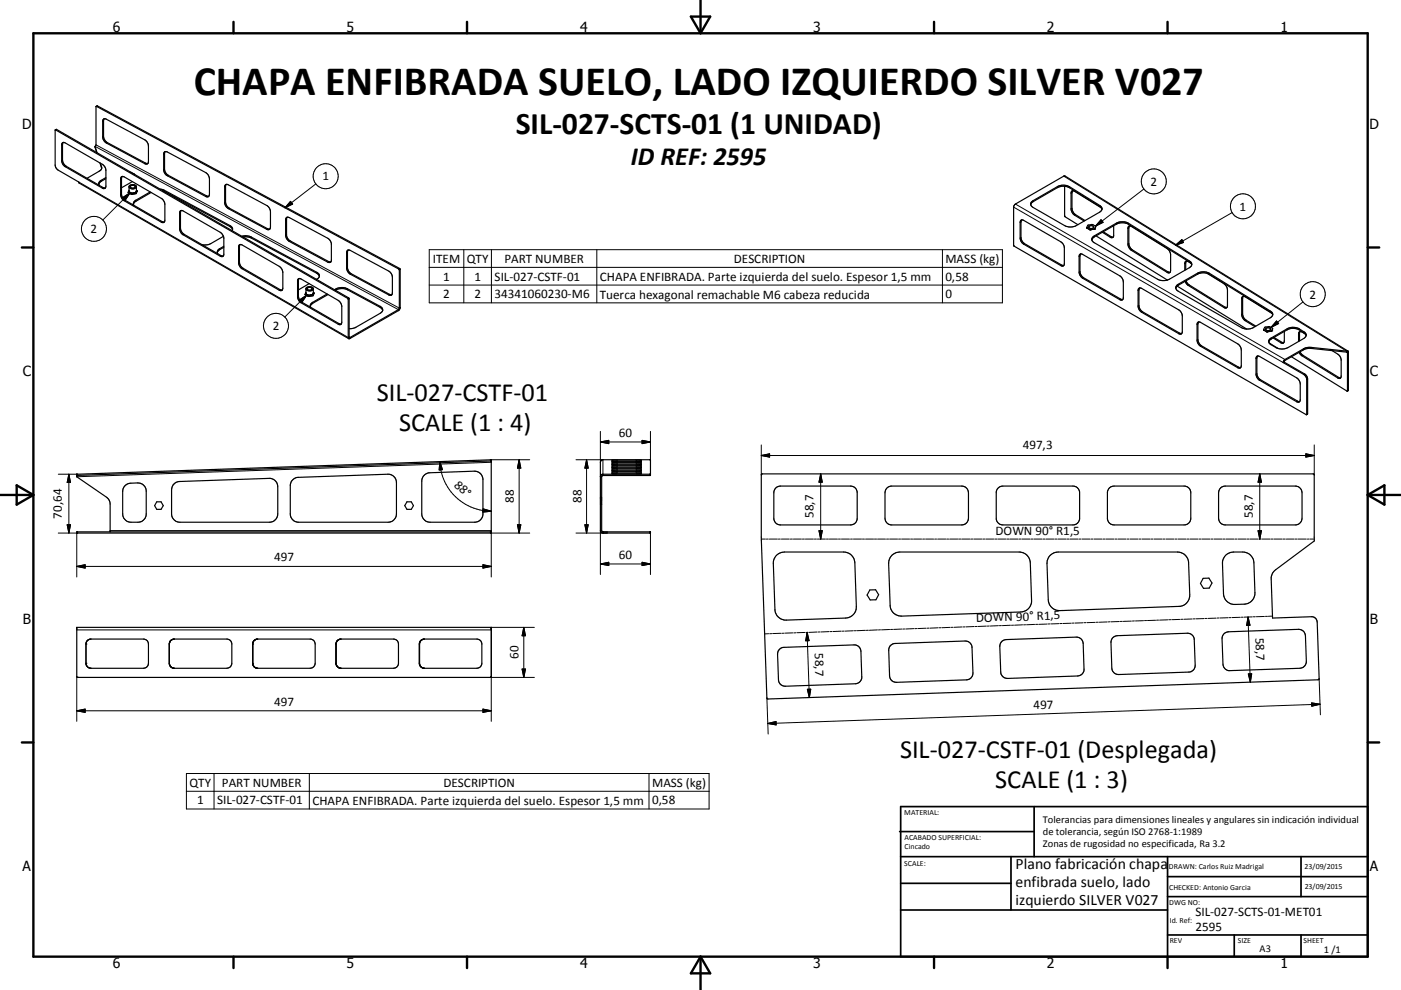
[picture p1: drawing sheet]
<svg xmlns="http://www.w3.org/2000/svg" width="420mm" height="297mm" viewBox="0 0 420 297" stroke-linecap="round" stroke-linejoin="round" font-family="sans-serif">
<g fill="none" stroke="#000" stroke-width=".36">
<path d="M16.6 39l-.1 10.5 .3 .9 .4 .5 6.4 3.7 .2 .3 80.8 46.7M16.6 39l87.6 50.5 .2 .2 .2 11.9M16.6 39l.4-.2 87.5 50.6 .2 .3 .1 11.6 14.6-8.4 .3-.5M28.8 31.9l.4-.1 90.6 48.7 .2 .3v11.5M28.8 31.9v11.6l-.3 .4M28.9 31.9h-.1M28.9 31.9l90.6 48.8 .2 .3v11.4M31.2 35.6l-.2 .6v4.7l.5 1.3 .6 .6 11.6 6.1 .6 .1M31.3 35.6l.6 .2 11.5 6.2a2.28 2.28 0 0 1 1.1 1.8v4.7l-.2 .5M31.3 35.6l-.4 .4-.1 .4v4.7l.5 1.3 .6 .5 11.5 6.2 .6 .1 .3-.2M18.9 42.8l-.2 .5v4.7a2.29 2.29 0 0 0 1.1 1.9l11.1 6.4 .6 .1M18.9 42.7l.7 .2 11.1 6.4a2.26 2.26 0 0 1 1 1.8v4.7l-.1 .6"/>
<path d="M18.9 42.7l-.3 .4-.1 .4v4.7a2.29 2.29 0 0 0 1.1 1.8l11.1 6.4 .4 .2 .5-.2M28.5 43.9l.6 1.9M28.5 43.9l.5 1.9M30 48.9l.5 1.6M30.1 48.9l.4 1.4-.3 .8-4.1 2.4M31.7 53.3l-1.4 .8a1.04 1.04 0 0 0-.6 1.5M31.7 53.6l-1.6 1-.5 .7M36.6 52.9l-.2 .6v4.7a2.28 2.28 0 0 0 1.1 1.9l11.1 6.4 .6 .1M36.6 52.9l.6 .2 11.6 6.7 .5 .8 .1 .7v4.7l-.1 .6M36.6 52.9l-.4 .4v.4v4.7a2.28 2.28 0 0 0 1 1.8l11.2 6.5 .5 .1 .4-.2M38.6 57.6l.8 .6 1.3-.2M38.6 57.6v.1"/>
<path d="M38.6 57.7h.1M38.6 57.7h.4M38.7 56a1.29 1.29 0 0 0 2.2 .1M38.7 56a1.3 1.3 0 0 1 2.2-.1v1.5M38.7 56v1.4l.3 .3M38.7 57.2l-.1 .4M39 57.7l.2 .1M39 57.7l.2 .2M39.1 51.6l1.3 .8M39.1 55.8a.76 .76 0 0 1 .8-.2 .76 .76 0 0 1 .6 .6 .72 .72 0 0 1-.9 .3 .72 .72 0 0 1-.5-.7zM39.2 57.9l.2 .3M39.4 58.2h.1"/>
<path d="M39.7 54.5l-3.3 1.8M40.6 58h.1M40.6 58l-.4-.1-.7 .3M40.7 58h-.1M40.7 58h.1M40.9 57.5l-.2 .5M40.9 57.5a1.46 1.46 0 0 1-1.7 .3M40.9 57.4v.1M40.9 57.2l.1 .1M41 57.3h.1M41 57.3l-.1 .1M41 57.3l-.3 .7"/>
<path d="M41 57.3v.1M41 57.4l-.3 .6M45 57.6l-4.3 2.5a1.06 1.06 0 0 0-.6 1.5M45.3 57.7l-4.8 2.8-.5 .8M48 56.7l1.3 .4 19.6 10.6a1.07 1.07 0 0 1 .7 1.5M48.7 57.2l20.2 10.8 .8 .9M49.5 45.5l-.2 .6v4.7a2.3 2.3 0 0 0 1.1 1.8l11.6 6.2 .6 .1M49.6 45.5l-.4 .3-.1 .4v4.7a2.14 2.14 0 0 0 1.1 1.8l11.5 6.3 .4 .1 .5-.2M49.6 45.5l.6 .1 11.5 6.2a2.39 2.39 0 0 1 1.1 1.8v4.7l-.2 .6M67.8 55.3l-.2 .6v4.7a2.23 2.23 0 0 0 1.1 1.8l11.5 6.2 .7 .1M67.8 55.3l.7 .2 11.5 6.1a2.26 2.26 0 0 1 1.1 1.9v4.7l-.2 .5M67.8 55.3l-.4 .6v5.1l.6 1.3 12 6.5 .6 .1 .3-.2"/>
<path d="M319.2 55.9v9l4 2.5M321.6 57.2l-.4 .3-.1 .5v4.7a2.5 2.5 0 0 0 1 1.8l3 1.8M321.6 57.2l.5 .2 8.1 5M321.6 57.2l-.2 .4v4.9a2.54 2.54 0 0 0 1 1.9l2.9 1.8M54.3 63.2l-.2 .5v4.7a2.34 2.34 0 0 0 1.1 1.9l11.1 6.4 .6 .1M54.3 63.2l.6 .1 11.6 6.7 .6 1.6v4.7l-.2 .5M54.3 63.2l-.4 .3v.4v4.7a2.41 2.41 0 0 0 1 1.8l11.1 6.5 .6 .1 .3-.2M65.2 75.5l.1 .6M67 70.9l-4.3 2.4-2.1 .1M67.1 73.9l-1.7 1-.2 .9M67.1 74.2l-1.5 .9-.4 .5M72 73.4l-.2 .5v4.7a2.26 2.26 0 0 0 1.1 1.9l11.1 6.4 .6 .1"/>
<path d="M72 73.4l.6 .1 11.1 6.4a2.45 2.45 0 0 1 1.1 1.9v4.6l-.2 .6M72 73.4l-.5 .5v5.1l.7 1.3 11.5 6.8 .6 .1 .3-.2M72.5 70.9a3.9 3.9 0 0 1 2.8 .2l19.7 10.6a1.1 1.1 0 0 1 .8 1.1 1.1 1.1 0 0 1-.9 1M72.9 71.1l1.1-.1 1.3 .4 19.7 10.6 .7 .9M85.8 65.3l.3-.1 .6 .1 12 6.5 .6 1.3v5.1l-.1 .4-.5 .2-.4-.2-12-6.5-.7-1.5v-4.7zM86.1 65.2l-.2 .3v5.2l.7 1.3 11.9 6.5 .7 .1M104.4 75l-.2 .6v4.7a2.35 2.35 0 0 0 1.1 1.8l11.5 6.2 .7 .1M104.4 75l-.3 .2-.2 .6v4.7a2.35 2.35 0 0 0 1.1 1.8l11.5 6.2 .7 .1 .3-.2M104.4 75l.6 .1 11.5 6.2a2.23 2.23 0 0 1 1.1 1.8v4.7l-.1 .6M306.3 66l-.2 .6v4.7l.2 .8 .5 .7 11.5 6.7 .6 .2M306.3 66l-.3 .1-.2 .6v4.7a2.29 2.29 0 0 0 1.1 1.9l11.1 6.4 .6 .1 .3-.1M306.3 66l.6 .1 11.1 6.4a2.24 2.24 0 0 1 1.1 1.9v4.7l-.2 .6"/>
<path d="M309 61.1l.1 .6 .6 .5 9.5 5.5a3.8 3.8 0 0 0 3.5 0l7-4a1.08 1.08 0 0 0 .7-1 1.08 1.08 0 0 0-.7-1.1l-9.1-5.6a3.8 3.8 0 0 0-3.6 0l-7.3 4.2-.6 .5-.1 .7M309.1 61.2l.6-.7 7.3-4.2a3.9 3.9 0 0 1 3.6 0l9.1 5.7 .7 .8M323.7 76.4l.3-.2 .6 .1 11.1 6.5a2.26 2.26 0 0 1 1.1 1.8v4.7a.65 .65 0 0 1-.3 .7 .65 .65 0 0 1-.8-.1l-11.1-6.4a2.26 2.26 0 0 1-1.1-1.9v-4.7zM324 76.2l-.2 .6v4.7a2.46 2.46 0 0 0 1 1.8l11.2 6.4 .6 .2M325.8 68.3l.1 .1M325.8 68.3h.1M325.9 68.4l.7 .5M325.9 68.4h.1M326.5 67.9a.77 .77 0 0 1 .8-.2 .77 .77 0 0 1 .5 .6 .83 .83 0 0 1-1.4-.3zM326.6 68.9h.2M326.6 68.9h.4M326.8 68.9h.1"/>
<path d="M326.8 68.9h.2M327.4 72l.7-.9 6.6-3.9a4 4 0 0 1 3.6 .1l18.5 11.4 .5 .8M327.6 71.1l7.1-4.2a4 4 0 0 1 3.6 .1l18.3 11.3a1.06 1.06 0 0 1 .7 1 1.06 1.06 0 0 1-.7 1l-6.9 3.8a4 4 0 0 1-2.7-.3l-18.9-11a1.05 1.05 0 0 1-.5-1.7zM328 68.7l-1 .2M328 68.7v.1M328.1 68.7h-.1M328.2 68.7l-.2 .1M328.2 68.6l-.1 .1M328.2 68.6h.1M328.2 68.6v.1M328.5 68l-.1-.2a1.87 1.87 0 0 0-2.2-.2l-.4 .7M328.5 68l-.3 .6"/>
<path d="M328.6 70.8l21.4 13.2M330.7 69.5l3 1.7M333.9 67.7v3.1l-.3 .5h-.5l-2.6-1.6M338.3 68l.5-.2 .4 .1 10.7 6.7a2.44 2.44 0 0 1 1.1 1.8v4.7a.62 .62 0 0 1-.3 .7 .62 .62 0 0 1-.8-.1l-10.7-6.6a2.49 2.49 0 0 1-1-1.9v-4.7zM338.6 67.8l-.2 .4v4.9a2.54 2.54 0 0 0 1 1.8l10.8 6.7 .6 .1M355.7 78.3l-.5 .5v2.3M355.7 78.3l1.4 .7M355.7 78.3l-.2 .6v2M89.4 83.7l.4-.2 .5 .2 11.1 6.4a2.48 2.48 0 0 1 1.1 1.9v4.7a.65 .65 0 0 1-.3 .6 .65 .65 0 0 1-.8 0l-11.1-6.5-.6-.5-.5-1v-5.2zM89.7 83.6l-.2 .6v4.7a2.29 2.29 0 0 0 1 1.8l11.2 6.4 .6 .1M91.6 88.3h.1M91.6 88.2v.1"/>
<path d="M91.6 88.3l.8 .5M91.6 88.3l.4 .1M91.7 87.8l-.1 .4M92 88.4l1.1 .1M92 88.4l.4 .4M92.2 86.4a.74 .74 0 0 1 .8-.2 .74 .74 0 0 1 .5 .6 .82 .82 0 0 1-1.4-.3zM92.4 88.8h.2M92.4 88.8h.1M92.6 88.8h.1M92.7 85.1l-3.2 1.9M93.1 88.5l.6 .2M93.1 88.5l-.5 .3"/>
<path d="M93.7 88.7h.1M93.7 88.7l-1.1 .1M93.8 88.6l-.1 .1M93.8 88.6h.1M93.9 86.6a1.3 1.3 0 0 1-2.2 .1M93.9 86.6a1.31 1.31 0 0 0-2.2 0v1.4l.3 .4M93.9 87.8l.1 .1M93.9 86.6v1.4l-.8 .5M94 87.9v.1M94 87.9l-.2 .7M94 87.9h.1M94 88h.1"/>
<path d="M94 88l-.2 .6M94.1 87.9l-.4 .8-1.2 .2-.9-.6M98.1 88.2l-4.4 2.5a1.06 1.06 0 0 0-.6 1.5M98.3 88.4l-4.6 2.6-.7 .9M100.3 86.9a4 4 0 0 1 3.9-.3l9.8 5.3a1.1 1.1 0 0 1 .7 1 1.1 1.1 0 0 1-.7 1.1l-7.6 4.3-1.7 .3M100.5 87.1a4 4 0 0 1 3.7-.2l9.8 5.3 .7 .9M120 92.3l-.3 .1M120 92.3l-.6 .9-14.8 8.4M341.7 86.4l-.2 .6v4.7a2.45 2.45 0 0 0 1 1.8l11.2 6.5 .6 .1M341.7 86.4l-.4 .3-.1 .5v4.6a2.26 2.26 0 0 0 1.1 1.9l11.1 6.4 .6 .1 .3-.1M341.7 86.4l.6 .1 11.1 6.5a2.29 2.29 0 0 1 1.1 1.8v4.7l-.2 .6M352.5 86.5l.7-.9 5.8-3.3a3.8 3.8 0 0 1 3.6 0l18.5 11.5 .5 .7"/>
<path d="M352.8 85.6l6.2-3.6a3.8 3.8 0 0 1 3.6 0l18.3 11.4a1.06 1.06 0 0 1 .7 1 1.06 1.06 0 0 1-.7 .9l-5.4 3.1a4.1 4.1 0 0 1-3.3-.1l-19-10.9a1.09 1.09 0 0 1-.4-1.8zM352.9 85.8l20.8 12.9M355.3 84.4l.7 1.1 11 6.8 .5 .1 .3-.1M355.6 84.2l.7 1.1 10.9 6.8 .6 .2M359.2 96.7h.7l11.2 6.5a2.37 2.37 0 0 1 1 1.8v4.7a.65 .65 0 0 1-.3 .7 .65 .65 0 0 1-.7-.1l-11.2-6.4a2.35 2.35 0 0 1-1-1.9v-4.7zM359.3 96.6l-.2 .6v4.7a2.55 2.55 0 0 0 1.1 1.8l11.2 6.5 .5 .1M361.9 82l5.1 3.1a2.37 2.37 0 0 1 1 1.9v4.7l-.2 .6M372.7 88.9l-.4 .5v5.2l.1 .5 .7 .9 3.1 2M372.7 88.9l.6 .1 8.1 5M372.7 88.9l-.1 .4 .1 5.7 .7 .9 3.1 1.9M378.8 98.9h.1M378.9 98.9v.1"/>
<path d="M378.9 99l.8 .5M379.6 98.5a.75 .75 0 0 1 .8-.2 .75 .75 0 0 1 .5 .6 .89 .89 0 0 1-1.5-.2zM379.7 99.5h.1M379.7 99.5h.2M379.8 99.5h.1M379.8 99.5h.2M380 99.5h.1M381 99.4l-1 .1M381.1 99.3l-.1 .1M381.3 99.2l-.2 .1M381.3 99.2l-.2 .2M381.5 98.6v.1"/>
<path d="M381.5 98.6l-.1-.1a1.9 1.9 0 0 0-2.2-.3l-.4 .7M381.5 98.6l-.2 .6M385 99.4l-.1 3.4M389.8 99.4l-.5 .6v2.4M389.8 99.4l1.6 .8M389.8 99.4l-.2 2.9M376.7 107l.9-.1 11.2 6.5a2.28 2.28 0 0 1 1 1.8v4.7a.66 .66 0 0 1-.3 .7 .66 .66 0 0 1-.7-.1l-11.2-6.4a2.29 2.29 0 0 1-1-1.9v-4.7zM377 106.8l-.2 .6v4.7a2.44 2.44 0 0 0 1.1 1.8l11.3 6.6h.4M380.4 102.5l.5-.9 5-3a3.9 3.9 0 0 1 3.6 .1l1.4 .8a1.06 1.06 0 0 1 .7 1.1 1.06 1.06 0 0 1-.7 1l-4.8 2.7a4 4 0 0 1-3 .2M380.4 102.5l.1 .4M380.5 102.9l2.6 1.6M381.7 101.4l2.3 1.4h.9"/>
<path d="M381.9 101.2l2.6 1.6h.4M384.7 108.8l6.2 3.5 .7 .9 .1 11.2M384.9 108.6l6.2 3.6 .8 .9 .1 11-.3 .3M384.9 108.6l-.2 .2M387.2 107l16.7 10.4M389.8 105.5l.6 1 11 6.7 .5 .2M391.6 100.7l-.5-.7-1.6-1a3.8 3.8 0 0 0-3.6-.1l-4.8 2.8-.7 .9M399.4 105.2l2.1 1.4 .6 1.3v5.1l-.4 .5-.6-.1-10.8-6.7-.8-1M403.7 105.6l.3 .1-.1 11.7M403.7 105.3l-10.6-1.1-1.4 .1-6.5 3.6-.5 .9M403.7 105.6l-10.6-1.1-1.4 .1-6.5 3.6-.3 .4M403.7 105.3v.3"/>
<path d="M404.1 105.3l.2 .2v11.7l-.4 .2M404.1 105.3l-84.8-52.5h-.4l-14.7 8.6-.3 .7v11.5l.2 .3 87.6 50.5M404.1 105.3h-.4M404.3 105.6l-.3 .2M147.3 138.3l-.2-.4-124.1 4.4M147.3 138.3l-124.1 4.4-.2-.4M147.3 138.3v21.6h-124.3v-.3h124.3M183.5 139.3h8.7M183.5 138.5h8.7M183.5 139l8.5-.1 .2 .1v.5h-8.7zM183.5 139.8h8.7v.6h-1.1h-7.3h-.3zM183.5 138.6l.1 .1"/>
<path d="M183.6 138.4l-.1 .1M183.6 138.1h-.1M192.2 139.3h.1M192.2 138.5h.1M192.2 138.1h-8.7v.5l.7 .1 8-.1M192.2 138.1h.1M192.2 138.6h.1M192.2 138.9v.1M192.2 138.1v.5M23 142.3v.7l9 6.2 .8 1 .2 1v8.4M23 142.7v.1M37.5 145.7l.9-.6 2.9-.2a2.5 2.5 0 0 1 2.5 2.5v6.8a2.5 2.5 0 0 1-2.4 2.5h-2.1a2.51 2.51 0 0 1-2.5-2.5v-7.1z"/>
<path d="M47 150.6h1.3l.6 1.1-.6 1.1h-1.3l-.6-1.1zM52.1 145.2l.7-.5 1.1-.2 26.8-1a2.5 2.5 0 0 1 2.6 2.5v8.2a2.51 2.51 0 0 1-2.5 2.5h-26.8a2.51 2.51 0 0 1-2.6-2.5v-7.3l.2-.7zM87.7 144l1.4-.8 27.2-.9a2.49 2.49 0 0 1 2.6 2.5v9.4a2.5 2.5 0 0 1-2.5 2.5h-26.9a2.51 2.51 0 0 1-2.5-2.5l.1-8.9zM122 150.6h1.3l.7 1.1-.7 1.1h-1.3l-.7-1.1zM127.2 142.6l1.3-.7 13.7-.5a2.53 2.53 0 0 1 2.6 2.5v10.3a2.5 2.5 0 0 1-2.5 2.5h-13.3a2.51 2.51 0 0 1-2.6-2.5v-9.9l.3-1.1zM180.4 143v16.2l.4 .4M180.8 142.3h14.2M180.8 142.7h14.2v-4.7l-14.2-.1-.7 .4-.1 20.9 .2 .5 .6 .2M180.8 159.6h14.2v.3h-14.2M180.8 142.3v.4M180.8 159.6v.3M180.8 142.3l-.8 .4v.3h.4"/>
<path d="M180.8 142.7l-.4 .3M183.5 141.1h8.7M183.5 141.9h8.7M183.5 140.2h8.7M183.5 141.3h.1M183.6 141.1h-.1M183.6 140.7h-.1M192.2 141.1h.1M192.2 141.6h-8.7v.5l.4 .1 8.3-.1M192.2 141.6h.1M192.2 140.7h-8.7v.6h.7h8M192.2 140.7h.1"/>
<path d="M192.2 141.3h.1M192.2 142.1h.1M192.2 140.4h.1M192.2 140.7v.6M192.2 141.6v.5M228.3 142.2h165.5l.2 .3v19.8l-11.5 8.6a3.3 3.3 0 0 0-1.4 2.8l.4 11.7 11.7-.4a1.67 1.67 0 0 1 1.7 1.6l.6 17-.3 .3-165.1 5.8-.2-.3-1.6-47.1zM232.5 146.5l.5-.4 1-.3h21a1.97 1.97 0 0 1 2 2v7.7a1.97 1.97 0 0 1-2 2h-21a1.98 1.98 0 0 1-2-2v-7.7zM266 146.3l1.3-.5h21a2.01 2.01 0 0 1 2 2v7.7a2.02 2.02 0 0 1-2 2h-21a1.97 1.97 0 0 1-2-2v-7.7l.3-1zM299.4 146.3l1.3-.5h21a1.97 1.97 0 0 1 2 2v7.7a2.02 2.02 0 0 1-2 2h-21a1.97 1.97 0 0 1-2-2v-8zM332.5 146.5l.5-.4 1-.3h21a1.97 1.97 0 0 1 2 2v7.7a1.98 1.98 0 0 1-2 2h-21a1.97 1.97 0 0 1-2-2v-7.7zM366.1 146.3l1.2-.5h21.1a2.02 2.02 0 0 1 2 2v7.7a2.03 2.03 0 0 1-2 2h-21.1a1.98 1.98 0 0 1-2-2v-7.7l.2-.6zM232.8 166.6l1.1-.7 1.3-.3h17.8a3.3 3.3 0 0 1 3.3 3.2l.4 13.2a3.3 3.3 0 0 1-3.2 3.4l-17.7 .6a3.3 3.3 0 0 1-3.5-3.2l-.5-14.2 .3-.8z"/>
<path d="M260.8 177l1.7-.1 .9 1.5-.8 1.5-1.7 .1-.9-1.5zM267.4 166.6l1.1-.7 1.2-.3h35.9a3.3 3.3 0 0 1 3.3 3.2l.4 11.3a3.3 3.3 0 0 1-3.2 3.5l-35.8 1.2a3.3 3.3 0 0 1-3.4-3.2l-.5-12.5 .2-1.3zM314.8 166.6l1.1-.7 1.3-.3h35.8a3.3 3.3 0 0 1 3.3 3.2l.4 9.7a3.3 3.3 0 0 1-3.2 3.4l-35.8 1.3a3.4 3.4 0 0 1-3.4-3.2l-.4-10.9 .2-1.3zM360.7 173.5l1.7-.1 1 1.5-.9 1.5-1.7 .1-.9-1.5zM367.4 166.6l1.5-.9 3.7-.1a3.3 3.3 0 0 1 3.3 3.2l.3 9a3.3 3.3 0 0 1-3.2 3.5h-2.7a3.3 3.3 0 0 1-3.5-3.2l-.3-9.5 .2-.8zM23 188.2h124.3v14.8l-.2 .2h-123.8l-.3-.2zM25.8 192.9v6.4M25.8 199.3l.2 .5M26 192.4l-.2 .5M26 192.4l.4-.4 .9-.3h15.7a1.47 1.47 0 0 1 1.5 1.5v5.8a1.53 1.53 0 0 1-1.5 1.5h-15.7l-.9-.3-.4-.4M50.8 199.3l.1 .2M50.9 192.7v6.8"/>
<path d="M50.9 192.7l.5-.7 .8-.3h15.8a1.47 1.47 0 0 1 1.5 1.5v5.8a1.53 1.53 0 0 1-1.5 1.5h-15.8l-.8-.3-.5-.7M50.9 192.7l-.1 .2M75.8 192.9v6.4M75.8 199.3l.2 .5M75.8 199.3l.1 .2M75.9 192.7l-.1 .2M76 199.8l.7 .6M76 192.4l-.2 .5M76.7 191.9l16.3-.2a1.51 1.51 0 0 1 1.5 1.5v5.8a1.57 1.57 0 0 1-1.5 1.5l-16.3-.1M76.7 191.9l-.7 .5M100.7 193.2v5.8M100.7 199l.1 .5"/>
<path d="M100.7 199l.2 .5M100.8 199.5l.6 .7 .6 .2M100.8 192.7l-.1 .5M100.9 192.7l-.1 .5M100.9 199.5l.8 .9M101.5 192l-.6 .7M101.7 191.9l-.9 .8M102.2 191.7h15.8a1.46 1.46 0 0 1 1.5 1.5v5.8a1.52 1.52 0 0 1-1.5 1.5l-16.1-.1M102.2 191.7l-.3 .1M102.3 191.7l-.6 .2M125.7 199l.1 .3M125.8 199.3l.3 .7 .9 .4"/>
<path d="M125.8 199l.1 .5 .5 .7M126.2 192.2l-.5 1v5.8M126.4 192l-.4 .4-.3 .8v6.1M126.9 191.8l16.1-.1a1.47 1.47 0 0 1 1.5 1.5v5.8a1.53 1.53 0 0 1-1.5 1.5l-16.1-.1M127 191.8l-.6 .2M127.3 191.7l-.4 .1M147.3 189h.1M147.3 188.8v.2M233.8 194.7l1.2-.5 21-.7a1.96 1.96 0 0 1 2.1 1.9l.3 7.7a1.98 1.98 0 0 1-2 2l-20.9 .8a2.01 2.01 0 0 1-2.1-2l-.3-7.6 .2-1zM266.9 193.8l.8-.6 .7-.2 21-.7a2.01 2.01 0 0 1 2 1.9l.3 7.7a2.01 2.01 0 0 1-1.9 2.1l-21 .7a2.01 2.01 0 0 1-2.1-1.9l-.3-8.1zM300.4 192.4l1.3-.5 21-.8a2.01 2.01 0 0 1 2 2l.3 7.6a1.96 1.96 0 0 1-1.9 2.1l-21 .7a2.01 2.01 0 0 1-2.1-1.9l-.3-7.7 .3-1zM333.5 191.5l.5-.5 1-.3 21-.7a2 2 0 0 1 2 1.9l.3 7.7a2.01 2.01 0 0 1-1.9 2l-21 .8a1.99 1.99 0 0 1-2.1-2l-.2-7.6z"/>
<path d="M367 190.1l1.3-.6 21-.7a2 2 0 0 1 2.1 1.9l.3 7.7a2.05 2.05 0 0 1-2 2.1l-21 .7a1.96 1.96 0 0 1-2-1.9l-.3-7.7 .2-1zM126.9 200.4l.4 .1"/>
</g>
<g fill="none" stroke="#000" stroke-width=".3">
<path d="M17 38.8l-.3 .2M29.2 31.8l-.2 .1M31 36.2l-.2 .2M18.7 43.3l-.2 .2M18.7 48l-.2 .2M19.8 49.9l-.2 .1M23.6 54.6l80.8 46.7 .3-.2 .2 .5M28.5 43.9l90.9 49v.3M28.8 43.5l90.9 48.9M30.3 54.1v.3M30.5 50.1v.3M30.9 56.3l-.2 .1"/>
<path d="M31 40.9l-.2 .2M32.1 42.8l-.2 .1M36.4 53.5l-.2 .2M36.4 58.2l-.2 .2M36.9 59.2l2.1-1.4-1.4 2.1zM38.7 57l-.4 .7 1.1 .6 1.4-.2 .4-.8-.3-.2M39 57.8l-8.2 8.2M40.1 52.1v.1M43.7 48.9l-.3 .2M49.3 57.1v.3M49.3 46.1l-.2 .1M49.3 50.8l-.2 .1"/>
<path d="M50.4 52.6l-.2 .1M62 58.8l-.3 .2M67.6 55.9l-.2 .2M94.7 55.2l-9.3 7.1M317 56v.3M318.9 52.8l84.8 52.5M320.6 56v.3M321.4 57.8l-.3 .2M343 56.7l-14.6 11.1M37.5 60.1l-.3 .1M40.7 60.1v.3M48.6 66.5l-.2 .2"/>
<path d="M54.1 68.4l-.2 .2M54.1 63.7l-.2 .2M55.2 70.3l-.3 .1M65.9 74.6v.3M66.3 76.7l-.3 .2M67.6 60.6l-.2 .2M68.7 62.4l-.2 .2M68.9 67.7v.3M71.8 73.9l-.3 .2M71.8 78.6l-.3 .2M75.3 71.1v.3M80.2 68.6l-.2 .2"/>
<path d="M85.9 65.8l-.3 .1M85.9 70.5l-.3 .1M87 72.3l-.3 .1M87.1 60.4l.6 .8-2.3 1.1zM98.5 78.5l-.2 .1M104.2 75.6l-.3 .2M128.7 74.9h171.8v16h-171.8zM139 74.9v16M147.3 74.9v16M178.9 74.9v16M282.5 74.9v16M303.9 62.1l80.8 46.7"/>
<path d="M304.4 61.2l80.8 46.7M306.1 71.3l-.3 .1M306.1 66.6l-.3 .1M307.2 73.1l-.3 .2M309.7 60.2v.3M318.3 79.5l-.3 .2M321.4 62.5l-.3 .2M322.4 64.4l-.3 .1M323.8 76.8l-.3 .1M328.1 70.8v.3M329.7 61.6v.4M330.1 65.9l.6 .8-2.3 1.1z"/>
<path d="M333.2 71l-.3 .2M334.7 66.9v.3M338.3 67v.3M338.4 73.1l-.2 .1M338.4 68.4l-.2 .1M339.4 74.9l-.2 .2M352.4 73.6l1.9-1.7 .5 .8zM355.5 78.9l-.3 .2M356.6 78.3v.3M369.4 63.8l-17 9.8M72.9 80.5l-.3 .1M84 86.9l-.3 .2"/>
<path d="M89.5 84.2l-.3 .1M89.5 88.9l-.3 .1M90.5 90.7l-.2 .1M91.7 87.6l-.3 .8 1 .6 1.5-.2 .4-.9-.4-.2M92 88.6l-6.6 6.5M92 88.6l-1.5 2.1M92 88.6l-2.2 1.3 .7 .8M93.7 90.7v.3M95 81.7v.3M100.7 86.7v.3M101.7 97.1l-.3 .2M104.2 80.3l-.3 .2"/>
<path d="M104.2 86.6v.3M104.5 89.4l-.3 .1M104.7 89.7l-.3 .1M105.3 82.1l-.3 .2M114 91.9v.3M116.8 88.3l-.3 .2M119.8 80.5l-.3 .2M120 80.8l-.3 .2M128.7 80.2h171.8M128.7 85.5h171.8M323.8 81.5l-.3 .1M324.8 83.3l-.2 .2"/>
<path d="M336 89.7l-.3 .2M341.5 87l-.3 .2M341.5 91.7l-.3 .1M342.5 93.5l-.2 .2M350.2 81.6l-.3 .1M353.2 85.3v.3M353.7 100l-.3 .1M356.5 85.5l-.3 .1M359 82v.3M359.1 97.2l-.2 .1M362.6 82v.3M367.2 92.1l-.2 .2"/>
<path d="M372.6 89.5l-.3 .1M372.6 94.2l-.3 .1M373.6 96l-.3 .2M380.9 93.4v.3M382.7 96.3l.6 .8-2.2 1.1zM385.9 98.6v.3M389.5 98.7v.3M390.6 90.6l-9.5 7.6M390.9 99.5v.4M359.1 101.9l-.2 .1M360.2 103.7l-.3 .2M371.4 110.2l-.3 .1"/>
<path d="M376.8 107.4l-.2 .1M376.8 112.1l-.2 .1M377.9 113.9l-.3 .2M381.1 101.4v.3M384.3 102.7l-.3 .1M389.6 100l-.3 .2M390.6 106.6l-.3 .1M390.8 104.6v.3M391.1 112.2l-.2 .1M392 113.7l-.2 .2M393.1 104.2v.3M401.4 113.2l-.3 .2"/>
<path d="M403.7 105.6l.3 .2M404.3 117.1l-.3 .1M131.9 138.5a15.4 15.4 0 0 0 15.4 14.9M131.9 138.5l.8 2.4-1 .1zM147 138l.1 .3M147.3 138.7l-124.3 4.3M147.3 137.9h11.5M155.6 137.9v22M155.6 137.9l.5 2.5h-1zM172.7 137.9h8.1v4.4M175.9 137.9l.4 2.5h-1zM175.9 137.9v22"/>
<path d="M180 132.6l2.5-.5v1zM180 129.4v9.3M180 132.6h15M185 138v.4M185 138.9v.4M185 139.8v.4M190.7 138v.4M190.7 138.9v.4M190.7 139.8v.4M192.5 132.1l2.5 .5-2.5 .5zM195 129.4v8.6M228.2 136.7h165.8"/>
<path d="M228.2 136.7l2.5-.6v1zM228.2 133.5v9M389 120.3l-.2 .2M391.5 136.1l2.5 .6-2.5 .4zM392 124.1l-.2 .2M394 133.5v9M17.5 142.3h5.5M20.1 157.4h1l-.5 2.5zM20.6 142.3v17.6M20.6 142.3l.5 2.5h-1zM23 159.9v13.2M23.3 142.3v.3"/>
<path d="M23.3 159.6v.3h-5.8M33 159.2h114.3M144.8 152.7l2.5 .7-2.6 .2zM147 159.6v.3h11.8M147.3 159.9v13.2M155.1 157.4h1l-.5 2.5zM175.3 157.4h1l-.4 2.5zM180 151.2h.4M180 149.2h.4M180 159.2v13.2M182 159.6v.3h-9.3M185 140.6v.4"/>
<path d="M185 141.5v.4M190.7 140.6v.4M190.7 141.5v.4M194.8 142.3v.4M194.8 159.6v.3M195 159.9v12.5M245.5 159.2h1l-.5 2.5zM246 142.2l.5 2.5h-1zM246 142.2v19.5M377.2 159.2h1l-.5 2.5zM377.7 142.2v19.5M377.7 142.2l.5 2.5h-1z"/>
<path d="M23 169.9h124.3M23 169.9l2.5-.5v1zM144.8 169.4l2.5 .5-2.5 .5zM180 169.2h15M180 169.2l2.5-.5v1zM192.5 168.7l2.5 .5-2.5 .5zM228.2 161.7h1.3M229.7 161.7h.6M230.7 161.7h2.4M233.3 161.7h.7M234.3 161.7h2.3M237 161.7h.6"/>
<path d="M237.9 161.7h2.4M240.6 161.7h.6M241.5 161.7h2.4M244.2 161.7h.6M245.1 161.7h2.4M247.8 161.7h.6M248.7 161.7h2.4M251.4 161.7h.6M252.3 161.7h2.4M255 161.7h.6M255.9 161.7h2.4M258.6 161.7h.6"/>
<path d="M259.5 161.7h2.4M262.2 161.7h.6M263.1 161.7h2.4M265.8 161.7h.6M266.7 161.7h2.4M269.4 161.7h.6M270.3 161.7h2.4M273 161.7h.6M273.9 161.7h2.4M276.6 161.7h.6M277.5 161.7h2.4M280.2 161.7h.6"/>
<path d="M281.1 161.7h2.4M283.8 161.7h.6M284.7 161.7h2.4M287.4 161.7h.6M288.3 161.7h2.4M291 161.7h.6M291.9 161.7h2.4M294.6 161.7h.6M295.5 161.7h2.4M298.2 161.7h.6M299.1 161.7h2.4M301.8 161.7h.6"/>
<path d="M302.7 161.7h2.4M305.4 161.7h.6M306.3 161.7h2.4M309 161.7h.6M309.9 161.7h2.4M312.7 161.7h.5M313.5 161.7h2.5M316.2 161.7h.6M317.2 161.7h2.4M319.8 161.7h.7M320.8 161.7h2.3M323.4 161.7h.7"/>
<path d="M324.4 161.7h2.3M327.1 161.7h.6M328 161.7h2.4M330.7 161.7h.6M331.6 161.7h2.4M334.3 161.7h.6M335.2 161.7h2.4M337.9 161.7h.6M338.8 161.7h2.4M341.5 161.7h.6M342.4 161.7h2.4M345.1 161.7h.6"/>
<path d="M346 161.7h2.4M348.7 161.7h.6M349.6 161.7h2.4M352.3 161.7h.6M353.2 161.7h2.4M355.9 161.7h.6M356.8 161.7h2.4M359.5 161.7h.6M360.4 161.7h2.4M363.1 161.7h.6M364 161.7h2.4M366.7 161.7h.6"/>
<path d="M367.6 161.7h2.4M370.3 161.7h.6M371.2 161.7h2.4M373.9 161.7h.6M374.8 161.7h2.4M377.5 161.7h.6M378.4 161.7h2.4M381.1 161.7h.6M382 161.7h2.4M384.7 161.7h.6M385.6 161.7h2.4M388.3 161.7h.6"/>
<path d="M389.2 161.7h2.4M391.9 161.7h.6M392.8 161.7h1.2M23 189h124.3M25.8 199h.1M25.8 193.2h.1M50.8 199h.1M50.8 193.2h.1M75.8 199h.1M75.8 193.2h.1M100.7 199h.1M100.7 193.2h.1"/>
<path d="M125.7 199h.1M125.7 193.2h.1M147.3 188.2h12.9M157 188.2v15M157 188.2l.5 2.5h-1zM230.5 190.1l-1.3 .1M231.4 190.1h-.6M234.1 190l-2.5 .1M235 190h-.6M237.7 189.9h-2.4M238.6 189.8l-.6 .1M241.3 189.7l-2.4 .1"/>
<path d="M242 189.7l.6 19.6M242 189.7l.6 2.5h-1.1zM242.2 189.7h-.6M245 189.6l-2.5 .1M245.8 189.6h-.5M248.6 189.5l-2.5 .1M249.5 189.5h-.6M252.2 189.4l-2.4 .1M253.1 189.3l-.6 .1M255.8 189.2l-2.4 .1M256.7 189.2h-.6M259.5 189.1l-2.5 .1"/>
<path d="M260.3 189.1h-.6M263.1 189l-2.4 .1M264 189h-.6M266.7 188.9l-2.4 .1M267.6 188.8l-.6 .1M270.3 188.7l-2.4 .1M271.2 188.7h-.6M273.9 188.6l-2.4 .1M274.9 188.6h-.7M277.6 188.5l-2.4 .1M278.5 188.5h-.6M281.2 188.3l-2.4 .2"/>
<path d="M282.1 188.3h-.6M284.8 188.2l-2.4 .1M285.7 188.2h-.6M288.4 188.1l-2.4 .1M289.4 188.1h-.6M292.1 188l-2.4 .1M293 187.9l-.6 .1M295.7 187.8l-2.4 .1M296.6 187.8h-.6M299.3 187.7l-2.4 .1M300.2 187.7h-.6M302.9 187.6l-2.4 .1"/>
<path d="M303.9 187.6h-.6M306.6 187.5l-2.4 .1M307.5 187.4l-.6 .1M310.2 187.3l-2.4 .1M311.1 187.3h-.6M313.8 187.2l-2.4 .1M314.7 187.2h-.6M317.5 187.1l-2.5 .1M318.4 187.1h-.6M321.1 187l-2.5 .1M322 186.9h-.6M324.7 186.8l-2.4 .1"/>
<path d="M325.6 186.8h-.6M328.3 186.7l-2.4 .1M329.2 186.7h-.6M332 186.6l-2.5 .1M332.8 186.5l-.5 .1M335.6 186.5h-2.4M336.5 186.4h-.6M339.2 186.3l-2.4 .1M340.1 186.3h-.6M342.8 186.2l-2.4 .1M343.7 186.2h-.6M346.5 186.1l-2.5 .1"/>
<path d="M347.4 186l-.7 .1M350.1 186h-2.4M351 185.9h-.6M353.7 185.8l-2.4 .1M354.6 185.8h-.6M357.3 185.7l-2.4 .1M358.2 185.7h-.6M360.9 185.6l-2.4 .1M361.9 185.5l-.7 .1M364.6 185.5h-2.4M365.5 185.4h-.6M368.2 185.3l-2.4 .1"/>
<path d="M368.5 185.3h.6M371.8 185.2l-2.4 .1M372.1 185.2h.6M374.2 185.1l.7 19.6M374.2 185.1l.6 2.5h-1.1zM375.5 185.1l-2.5 .1M375.8 185h.6M379.1 184.9l-2.4 .1M379.4 184.9h.6M381.5 184.8l-1.2 .1M23 213.2l2.5-.5v1zM23 203v13.4"/>
<path d="M23 213.2h124.3M144.8 212.7l2.5 .5-2.5 .5zM147 203.2h13.2M147.3 203h.1M147.3 203v13.4M156.5 200.7h1l-.5 2.5zM229.9 209.4l.4 10.8M230.2 217.1l2.5-.6v1zM242.1 206.8h1l-.5 2.5zM374.3 202.2l1-.1-.4 2.6zM393.3 210.9l2.5 .4-2.5 .6zM395.5 203.6l.4 10.9"/>
<path d="M395.8 211.3l-165.6 5.8M55.9 232.1h156.7v10.6h-156.7zM55.9 237.4h156.7M64.2 232.1v10.6M92.7 232.1v10.6M194.6 232.1v10.6"/>
<circle cx="97.6" cy="52.9" r="3.7"/>
<circle cx="345.9" cy="54.4" r="3.8"/>
<circle cx="28.2" cy="68.7" r="3.7"/>
<circle cx="372.6" cy="61.9" r="3.8"/>
<circle cx="82.7" cy="97.8" r="3.8"/>
<circle cx="393.6" cy="88.3" r="3.8"/>
</g>
<g fill="#000">
<circle cx="325.8" cy="68.3" r=".18"/>
<circle cx="326.6" cy="68.9" r=".18"/>
<circle cx="327" cy="68.9" r=".18"/>
<circle cx="328.1" cy="68.7" r=".18"/>
<circle cx="378.9" cy="99" r=".18"/>
<circle cx="381" cy="99.4" r=".18"/>
<circle cx="381.3" cy="99.2" r=".18"/>
<circle cx="23.3" cy="203.2" r=".18"/>
<circle cx="147" cy="203.2" r=".18"/>
</g>
<g fill="none" stroke="#000" stroke-width=".71">
<path d="M10 10h400v277h-400zM70 6.6v3.4M140 6.6v3.4M207.1 5h5.8l-2.9 5zM210 0v10M280 6.6v3.4M350 6.6v3.4M6.6 74.2h3.4M410 74.2h3.5M0 148.5h10M5 145.6l5 2.9-5 2.9zM410 148.5h10.1"/>
<path d="M410 148.5l5.1-2.9v5.8zM6.6 222.7h3.4M410 222.7h3.5M70 287v3.4M140 287v3.4M210 287v10M210 287l2.9 5h-5.8zM280 287v3.4M350 287v3.4"/>
</g>
<g fill="none" stroke="#000" stroke-width=".51">
<path d="M269.7 249.5h40.3M270 242h140v45h-140zM270 257h140M303.1 257v16M310 242v15M350 257v30M390.1 257v12M270 265h33.1M270 273h80M350 269h60M350 263h60M350 280.5h60"/>
<path d="M370 280.5v6.5M390.1 280.5v6.5"/>
</g>
<g fill="#000" stroke="#000" stroke-width=".3">
<path d="M36.9 59.2l2.1-1.4-1.4 2.1zM87.1 60.4l.6 .8-2.3 1.1zM330.1 65.9l.6 .8-2.3 1.1zM352.4 73.6l1.9-1.7 .5 .8zM89.8 89.9l2.2-1.3-1.5 2.1zM382.7 96.3l.6 .8-2.2 1.1zM180 132.6l2.5-.5v1zM192.5 132.1l2.5 .5-2.5 .5zM228.2 136.7l2.5-.6v1zM391.5 136.1l2.5 .6-2.5 .4zM20.1 157.4h1l-.5 2.5zM20.6 142.3l.5 2.5h-1z"/>
<path d="M131.9 138.5l.8 2.4-1 .1zM144.8 152.7l2.5 .7-2.6 .2zM155.1 157.4h1l-.5 2.5zM155.6 137.9l.5 2.5h-1zM175.3 157.4h1l-.4 2.5zM175.9 137.9l.4 2.5h-1zM245.5 159.2h1l-.5 2.5zM246 142.2l.5 2.5h-1zM377.2 159.2h1l-.5 2.5zM377.7 142.2l.5 2.5h-1zM23 169.9l2.5-.5v1zM144.8 169.4l2.5 .5-2.5 .5z"/>
<path d="M180 169.2l2.5-.5v1zM192.5 168.7l2.5 .5-2.5 .5zM157 188.2l.5 2.5h-1zM242 189.7l.6 2.5h-1.1zM374.2 185.1l.6 2.5h-1.1zM23 213.2l2.5-.5v1zM144.8 212.7l2.5 .5-2.5 .5zM156.5 200.7h1l-.5 2.5zM230.2 217.1l2.5-.6v1zM242.1 206.8h1l-.5 2.5zM374.3 202.2l1-.1-.4 2.6zM393.3 210.9l2.5 .4-2.5 .6z"/>
</g>
<text font-size="12.6" x="58.1" y="28.4">CHAPA ENFIBRADA SUELO, LADO IZQUIERDO SILVER V027</text>
<text font-size="9.4" x="154.6" y="40.1">SIL-027-SCTS-01 (1 UNIDAD)</text>
<g font-size="7.9">
<text x="189.1" y="49.6">ID REF: 2595</text>
<text x="112.9" y="120.2">SIL-027-CSTF-01</text>
<text x="119.6" y="129.2">SCALE (1 : 4)</text>
<text x="269.8" y="227.5">SIL-027-CSTF-01 (Desplegada)</text>
<text x="298.4" y="236.5">SCALE (1 : 3)</text>
</g>
<g font-size="4.7">
<text x="304.5" y="260.9">Plano fabricación chapa</text>
<text x="304.5" y="266.2">enfibrada suelo, lado</text>
<text x="304.5" y="271.6">izquierdo SILVER V027</text>
</g>
<g font-size="4.2">
<text x="33.9" y="9.6">6</text>
<text x="103.9" y="9.6">5</text>
<text x="173.9" y="9.6">4</text>
<text x="243.8" y="9.6">3</text>
<text x="313.9" y="9.6">2</text>
<text x="383.9" y="9.6">1</text>
<text x="6.7" y="38.7">D</text>
<text x="410.5" y="38.7">D</text>
<text x="6.9" y="112.9">C</text>
<text x="410.7" y="112.9">C</text>
<text x="6.9" y="187.1">B</text>
<text x="410.7" y="187.1">B</text>
<text x="6.8" y="261.4">A</text>
<text x="410.7" y="261.4">A</text>
<text x="33.9" y="290.4">6</text>
<text x="103.9" y="290.4">5</text>
<text x="173.9" y="290.4">4</text>
<text x="243.8" y="290.4">3</text>
<text x="313.9" y="290.4">2</text>
<text x="383.9" y="290.4">1</text>
</g>
<g font-size="3.9">
<text x="96.7" y="54.1">1</text>
<text x="344.9" y="55.7">2</text>
<text x="371.6" y="63.2">1</text>
<text x="27.2" y="69.9">2</text>
<text x="129.8" y="78.8">ITEM</text>
<text x="140" y="78.8">QTY</text>
<text x="151.2" y="78.8">PART NUMBER</text>
<text x="220" y="78.8">DESCRIPTION</text>
<text x="283.5" y="78.9">MASS (kg)</text>
<text x="132.8" y="84.2">1</text>
<text x="132.8" y="89.5">2</text>
<text x="142.2" y="84.2">1</text>
<text x="142.2" y="89.5">2</text>
<text x="148.3" y="84.2">SIL-027-CSTF-01</text>
<text x="148.3" y="89.5">34341060230-M6</text>
<text x="179.8" y="84.2">CHAPA ENFIBRADA. Parte izquierda del suelo. Espesor 1,5 mm</text>
<text x="179.8" y="89.6">Tuerca hexagonal remachable M6 cabeza reducida</text>
<text x="283.5" y="84.2">0,58</text>
<text x="283.5" y="89.5">0</text>
<text x="392.6" y="89.6">2</text>
<text x="81.8" y="99.1">2</text>
<text x="185.5" y="131.1">60</text>
<text x="306.7" y="134.6">497,3</text>
<text x="136" y="145.8" transform="rotate(44 136 145.8)">88°</text>
<text x="18.5" y="155.6" transform="rotate(-90 18.5 155.6)">70,64</text>
<text x="154.1" y="150.9" transform="rotate(-90 154.1 150.9)">88</text>
<text x="174.3" y="150.9" transform="rotate(-90 174.3 150.9)">88</text>
<text x="243.9" y="155.4" transform="rotate(-90 243.9 155.4)">58,7</text>
<text x="375.6" y="155.4" transform="rotate(-90 375.6 155.4)">58,7</text>
<text x="298.4" y="160.4">DOWN 90° R1,5</text>
<text x="185.5" y="167.6">60</text>
<text x="82.2" y="168.4">497</text>
<text x="292.7" y="186.6" transform="rotate(-2 292.7 186.6)">DOWN 90° R1,5</text>
<text x="376.4" y="191.3" transform="rotate(88 376.4 191.3)">58,7</text>
<text x="155.4" y="197.7" transform="rotate(-90 155.4 197.7)">60</text>
<text x="244.3" y="195.9" transform="rotate(88 244.3 195.9)">58,7</text>
<text x="82.2" y="211.7">497</text>
<text x="309.9" y="212.7" transform="rotate(-2 309.9 212.7)">497</text>
<text x="56.8" y="236">QTY</text>
<text x="66.5" y="236">PART NUMBER</text>
<text x="132.9" y="236">DESCRIPTION</text>
<text x="195.5" y="236.1">MASS (kg)</text>
<text x="59.1" y="241.3">1</text>
<text x="65.1" y="241.3">SIL-027-CSTF-01</text>
<text x="93.6" y="241.4">CHAPA ENFIBRADA. Parte izquierda del suelo. Espesor 1,5 mm</text>
<text x="195.5" y="241.3">0,58</text>
<text x="358.4" y="274.9">SIL-027-SCTS-01-MET01</text>
<text x="358.4" y="279.4">2595</text>
</g>
<g font-size="3.1">
<text x="312.7" y="246.8">Tolerancias para dimensiones lineales y angulares sin indicación individual</text>
<text x="312.7" y="250.4">de tolerancia, según ISO 2768-1:1989</text>
<text x="312.7" y="254">Zonas de rugosidad no especificada, Ra 3.2</text>
<text x="377.6" y="285.6">A3</text>
<text x="396.9" y="285.9">1 /1</text>
</g>
<g font-size="2.4">
<text x="271.1" y="244.4">MATERIAL:</text>
<text x="271.2" y="252">ACABADO SUPERFICIAL:</text>
<text x="271.2" y="254.7">Cincado</text>
<text x="271.1" y="259.7">SCALE:</text>
<text x="350.4" y="260.8">DRAWN: Carlos Ruiz Madrigal</text>
<text x="391.1" y="260.6">23/09/2015</text>
<text x="350.5" y="267">CHECKED: Antonio Garcia</text>
<text x="391.2" y="266.7">23/09/2015</text>
<text x="350.5" y="271.4">DWG NO:</text>
<text x="350.7" y="276.9">Id. Ref:</text>
<text x="350.7" y="282.8">REV</text>
<text x="371.1" y="282.9">SIZE</text>
<text x="390.8" y="283">SHEET</text>
</g>
</svg>
